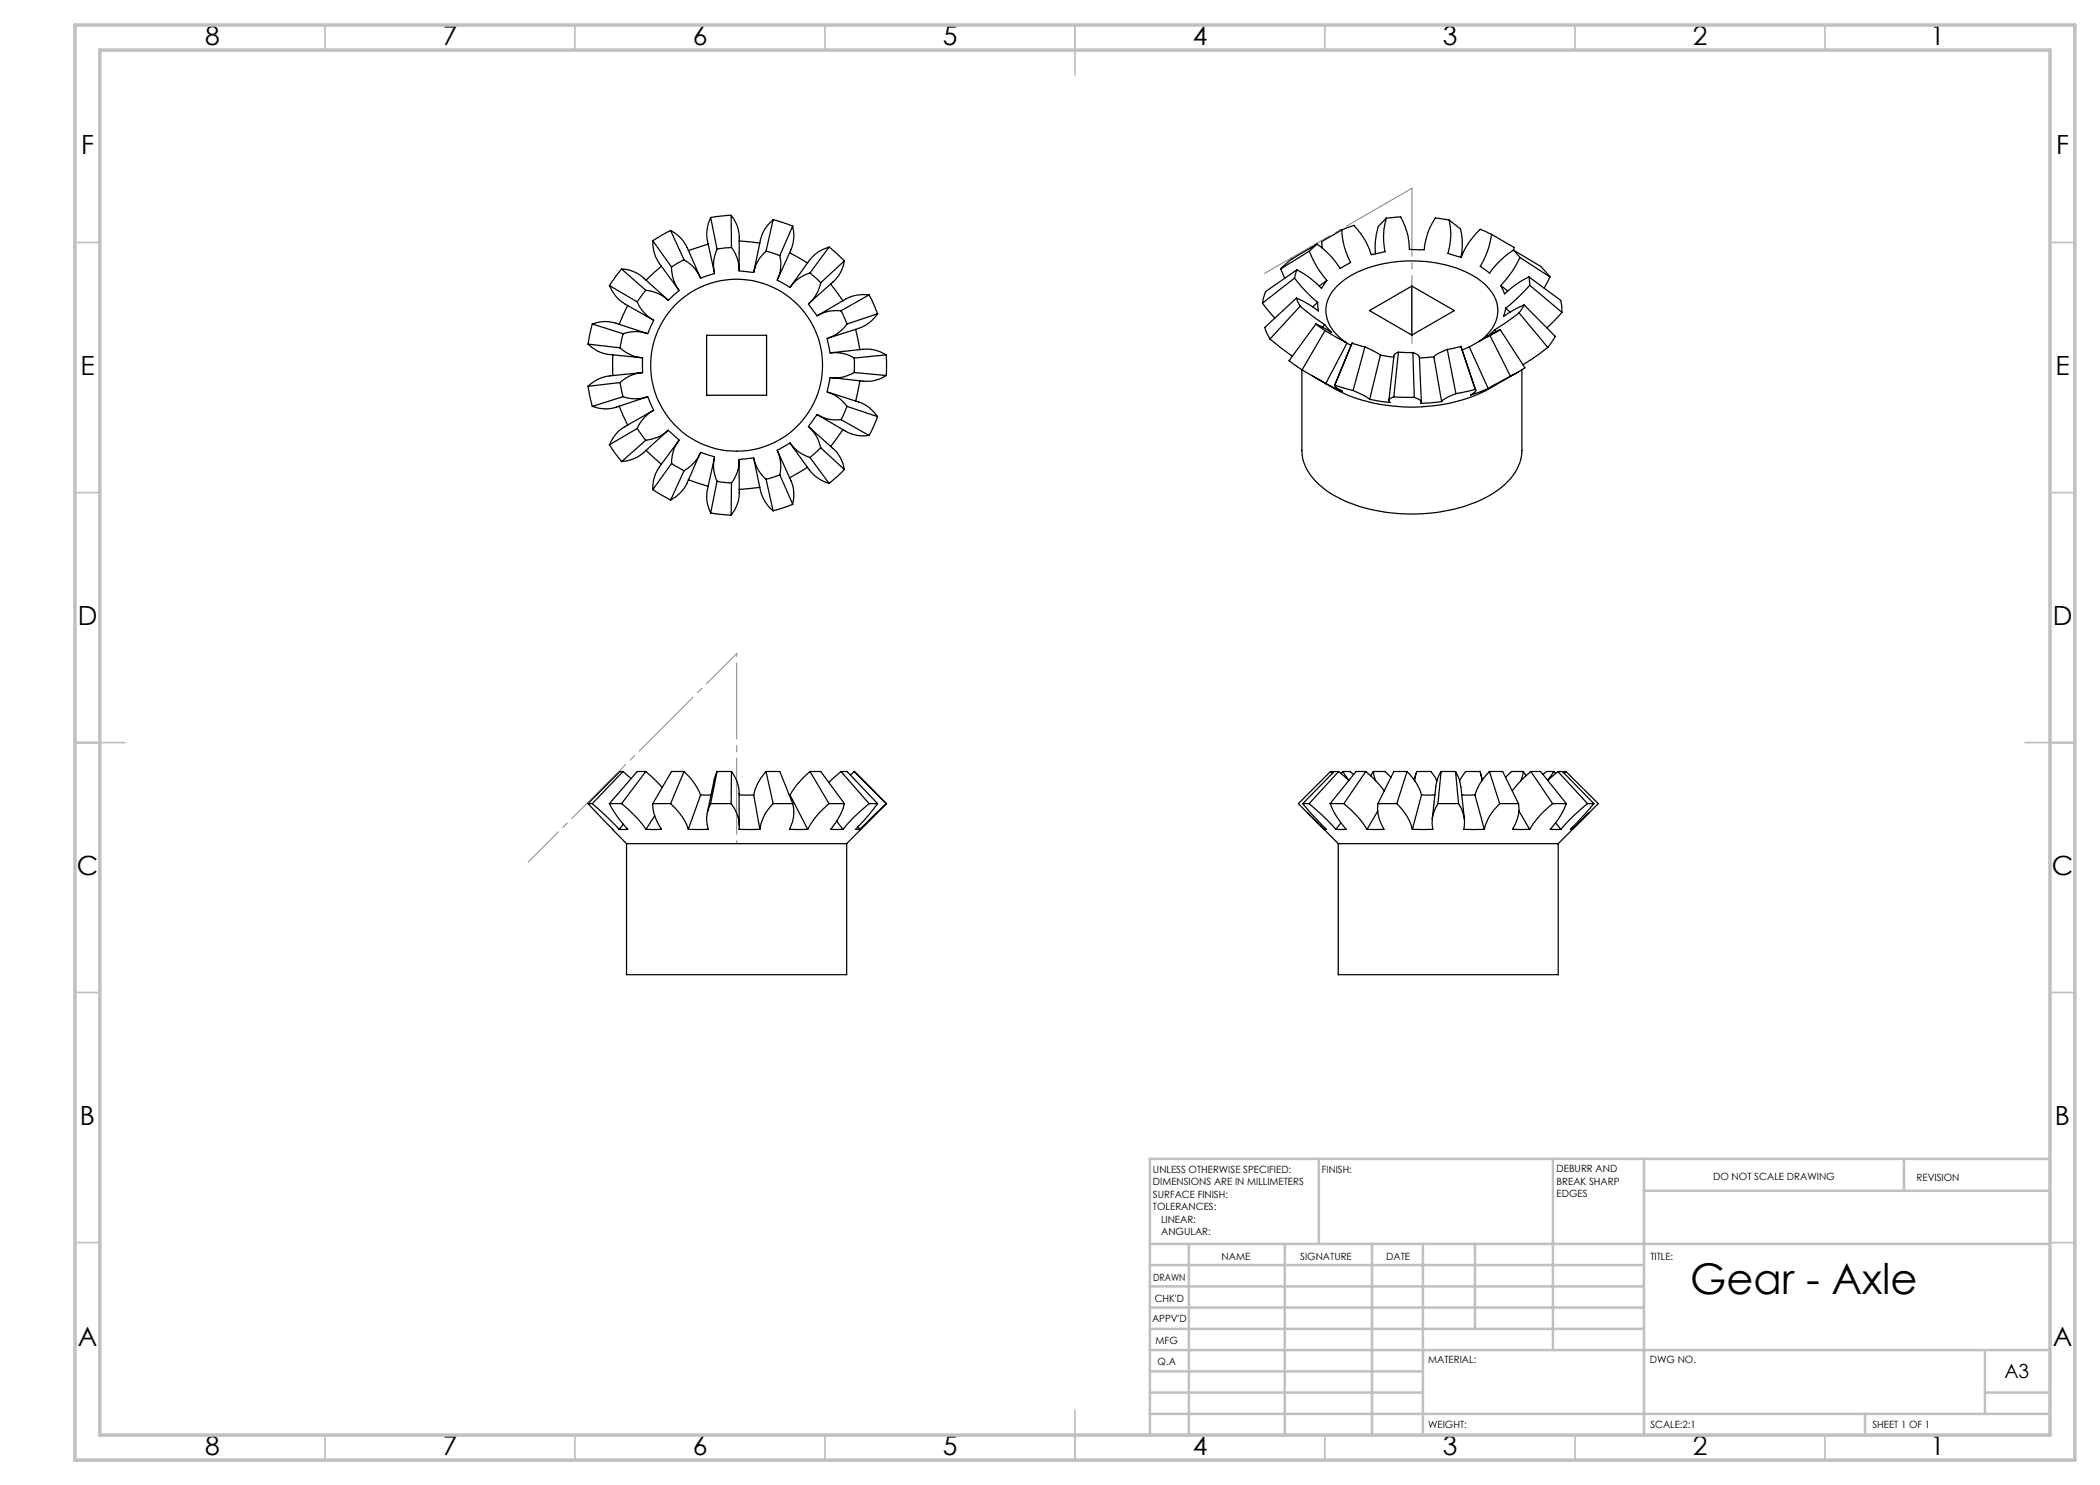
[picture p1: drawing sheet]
<svg xmlns="http://www.w3.org/2000/svg" width="420mm" height="297mm" viewBox="0 0 420 297" stroke-linecap="round" stroke-linejoin="round" font-family="sans-serif">
<g fill="none" stroke="#c0c0c0" stroke-width=".35">
<path d="M65 5v5M115 5v5M165 5v5M215 5v10M265 5v5M315 5v5M365 5v5M15 48.5h5M410 48.5h5M15 98.5h5M410 98.5h5M15 148.5h10"/>
<path d="M405 148.5h10M15 198.5h5M410 198.5h5M15 248.5h5M410 248.5h5M65 287v5M115 287v5M165 287v5M215 282v10M265 287v5M315 287v5M365 287v5"/>
</g>
<g fill="none" stroke="#c0c0c0" stroke-width=".5">
<path d="M263.8 231.8v17M310.6 231.8v38.2M328.8 231.8v55.2M328.8 238.2h81.2M380.8 231.8v6.4M410 231.8h-180v55.2M230 248.8h180M230 257.3h98.8M230 253h98.8M237.8 248.8v38.2M257 248.8v38.2M274.4 248.8v38.2"/>
<path d="M284.6 248.8v38.2M295 248.8v17M230 265.8h98.8M230 261.5h98.8M230 278.5h54.6M230 274.3h54.6M230 270h180M397 278.5h13M397 270v12.8M230 282.8h180M373 282.8v4.2"/>
</g>
<path d="M15 5h400v287h-400zM20 10h390v277h-390z" fill="none" stroke="#c0c0c0" stroke-width=".7"/>
<path d="M147.3 168.7v-38" fill="none" stroke="#808080" stroke-width=".2" stroke-dasharray="15.2 1.3 1.3 1.3" stroke-dashoffset="-1.9"/>
<path d="M147.3 130.7l-41.7 41.7" fill="none" stroke="#808080" stroke-width=".2" stroke-dasharray="15.2 1.3 1.3 1.3" stroke-dashoffset="6.7"/>
<path d="M282.4 68.7v-31" fill="none" stroke="#808080" stroke-width=".2" stroke-dasharray="15.2 1.3 1.3 1.3" stroke-dashoffset="1.6"/>
<path d="M282.4 37.7l-29.5 17" fill="none" stroke="#808080" stroke-width=".2" stroke-dasharray="15.2 1.3 1.3 1.3" stroke-dashoffset=".1"/>
<g fill="none" stroke="#000" stroke-width=".25">
<path d="M121.9 57.1a6.8 6.8 0 0 0 3.1 3.6M121.9 57.1l5.6 3.3M124.3 53.8a7 7 0 0 1 4.4 1.8l4.8 4.3M124.3 53.8l-2.4 3.3M124.3 53.8l4.9 4.3M129.2 58.1l-1.7 2.3M130.6 48.2a7.1 7.1 0 0 0 1.3 4.5l3.8 5.2M130.6 48.2l3.7 5.2M132.3 53.2l-3.1 2.9M134.1 46.1a6.8 6.8 0 0 1 3.3 3.4M134.1 46.1l-3.5 2.1M134.1 46.1l2.7 5.9"/>
<path d="M134.3 53.4a7.8 7.8 0 0 0 1.5 4.7l-2.2 2a7.2 7.2 0 0 0-4.4-2M136.8 52l-2.5 1.4M137.4 49.5l2.6 5.9M141.6 48.8l-3.9 1.3M142.1 43.5a7.3 7.3 0 0 0-.6 4.7l1.4 6.3M142.1 43.5l1.3 6.3M143.4 49.8a7.4 7.4 0 0 0-.5 4.9l-2.8 .9a7.5 7.5 0 0 0-3.3-3.6M146.2 43.1l-4.1 .4M146.2 43.1a6.8 6.8 0 0 1 1.6 4.5v6.4M146.2 43.1l.1 6.4M146.3 49.5l-2.9 .3M146.3 49.5a7.6 7.6 0 0 1 1.5 4.7l2.9 .3a7.5 7.5 0 0 1 2.5-4.3"/>
<path d="M147.8 48.2l4.2 .4M153.2 50.2l2.8 .9M154.6 44l3.9 1.2M154.6 44a6.8 6.8 0 0 0-2.5 4l-1.3 6.3M154.6 44l-1.4 6.2M156 51.1a7.4 7.4 0 0 1-.6 4.9l2.6 1.5a7.2 7.2 0 0 1 4-2.9M157.9 50.5l3.6 2.1M158.2 50l-2.7 5.8M158.5 45.2a7.1 7.1 0 0 1-.3 4.7M158.5 45.2l-2.5 5.9M161.9 52.1l-3.8 5.2M162 54.6l2.1 1.9"/>
<path d="M164.1 56.5l-.2 .8a7.2 7.2 0 0 1-2.2 3.5l1.7 2.4a7.3 7.3 0 0 1 4.8-1M165.8 49.4a7 7 0 0 0-3.9 2.7M165.8 49.4l3.1 2.8M165.8 49.4l-3.8 5.2M166.1 56.8l2.5 3.4M168.9 52.2a7 7 0 0 1-2.3 4.2l-4.8 4.2M168.9 52.2l-4.8 4.3M173.8 59a7.4 7.4 0 0 0-4.7 .8l-5.5 3.3M173.8 59l1.7 3.8M173.8 59l-5.6 3.2M256.2 53.8l.8 1.8M258.9 55.6l2.2 2.6 2.4 2.3"/>
<path d="M258.9 55.6l-6.4 5M259.3 59.6l-6.4 5.9 1.1 2.3M259.3 59.6l.7 1.6M259.3 59.6l2.5 1.3 1.9 1.3-.2-1.7M259.4 54l-6.3 4.3-.6 2.3M259.4 54l-.5 1.6M259.4 54l2.2 1.3 2.7 2.4 1.1-1.6M261.9 50.2l1.4 3.1 2.1 2.8M261.9 50.2l-5.7 3.6M263.4 48.8l-5.3 3.2-1.9 1.8M263.4 48.8l-1.5 1.4M265.4 56.1l-1.6 1.1"/>
<path d="M268.4 46a14.6 14.6 0 0 0 1.7 6.5l-2.1 1.2a17.2 17.2 0 0 0-4.6-4.9M268.4 46l-4.1 2.3 .1 1.3M277.2 43.6l-1.5 1.7a13.3 13.3 0 0 0-.6 5.5M277.2 43.6a14 14 0 0 0-.2 6.7l-2.8 .6a14.8 14.8 0 0 0-3.4-5.8l-2.4 .9M277.2 43.6l2.9-.2 .5 .9a13.7 13.7 0 0 1 1.3 5.6h2.9a13.4 13.4 0 0 1 2.3-6.3l2.7 .4M282.4 57.2l-8.5 4.9 8.5 4.9M282.4 57.2l8.5 4.9-8.5 4.9M282.4 57.2v9.8M289.8 44l2.3 1.8a11.9 11.9 0 0 1 .1 5.6M289.8 44a13.1 13.1 0 0 1-.2 6.7l2.6 .8a14.9 14.9 0 0 1 3.9-5.6l2.2 1M298.3 46.9l-.2 1a15.6 15.6 0 0 1-2 5.4l1.8 1.3 2.2-2.6 2.6-2M298.3 46.9l4.5 2.6-.1 .6"/>
<path d="M300.1 57.1l1.5 1.1M302.7 50l5.4 3.3 1.9 2.1M302.7 50l1.3 1.5M304 51.5l-1.5 2.7-2.4 2.9M304 51.5l6 3.9M305.8 55.4l6.3 4.7 .3 2.4M305.8 55.4l-2.4 1.4-2.5 2-.8-1.7M305.8 55.4l.1 1.6M305.9 57l-2.1 2.3-2.6 2.3M305.9 57l6.5 5.5M310 55.4l-1.2 2.2M117.6 68.8a6.8 6.8 0 0 0 4.3 2.1l6.4 .6"/>
<path d="M117.6 77.3l.9 4M117.6 68.8l6.4 .8M118.5 64.8a6.9 6.9 0 0 1 4.7-.1l6.1 2M118.5 64.8l-.9 4M118.5 64.8l6.1 1.9M121.9 75.2a7.1 7.1 0 0 0-4.3 2.1M122.6 70.9v4.2M124 76.5l.6 2.8M124 69.6a7.6 7.6 0 0 0 4.5 2v2.9a7.2 7.2 0 0 0-4.5 2M124 76.5l-6.4 .8M124.6 79.3a7.4 7.4 0 0 0 4.9 0l1.2 2.8a7.5 7.5 0 0 0-3.2 3.6M124.6 66.7l-.6 2.9"/>
<path d="M124.6 79.3l-6.1 2M125 60.8l5.6 3.2M125.6 61.1l-1.8 3.8M127.5 60.4a7.6 7.6 0 0 0 3.2 3.7l-1.2 2.6a7.4 7.4 0 0 0-4.9 0M128.3 74.5l-6.4 .7M129.3 79.4l-6.1 2.1M141.3 67.1h12v12h-12zM165.6 78.5l6.1 1.9M166.2 70.6l6.5-.8a7.2 7.2 0 0 1 4.5 1.2M168.2 62.2l1.2 2.6M169.4 64.8l-.5 .6a7.6 7.6 0 0 1-3.5 2.3l.6 2.9a7.2 7.2 0 0 1 4.9 1M170.9 74.5l-.8 .4a6.9 6.9 0 0 1-4.1 .6l-.6 2.9a7.8 7.8 0 0 1 4 2.9"/>
<path d="M170.9 71.6v2.9M170.9 74.5l6.3 .6M171.1 65.9l.9 4.1M171.7 65.7l-6.1 1.9M172 76.2l-.9 4.1M175.5 62.8a6.9 6.9 0 0 1-3.8 2.8M175.5 62.8l-6.1 2M177.2 71v4.1M177.2 75.1a6.9 6.9 0 0 1-4.6 1.1l-6.4-.7M177.2 71l-6.3 .6M252.5 60.6l2.5 3M254 67.8l4.5 3.4"/>
<path d="M260 61.2l2.6 2.1 2.3 1.6M260 61.2l-6 6.6M260.4 73.9v16.2a9.5 9.5 0 0 0 4.1 7.4 27.9 27.9 0 0 0 16.1 5.3 31 31 0 0 0 18.9-4.7 10.2 10.2 0 0 0 4.9-8v-16.2M260.4 74l4.7 2.7M263.2 64.8l-5.4 7.3 2.6 1.9M263.2 64.8l1.8 1.3M263.2 64.8l3.1 1.7-1.4-1.6M263.5 60.5l-1 .9M264.9 64.9l-.4 .5M265 66.1l4.4 2.5M265 66.1l-4.6 7.9M265.1 76.7l3.3 1.5-1.1-.6-.4-.6"/>
<path d="M266.9 77l3.7 1.1M269.4 68.6l.8 .5M269.4 68.6l-4.3 8.1M270.4 68.6l2.6 .8M270.4 68.6h.1M270.4 68.6l-3.5 8.5M270.4 68.6l-3.5 8.4M270.6 78.1l2.4 1.1 .9 .7M273 69.4l3.1 1.6M273 69.4l-2.4 8.7M276.1 71l2.7 .4M276.1 71l-2.2 8.9"/>
<path d="M278.8 79.4l-.4 .1a.64 .64 0 0 0-.6 .7l.2 .3-4.1-.6M278.8 79.4l4.1 .1M278.8 71.1l-1 8.9M279.7 70.4l2.9 .1M279.7 70.4l-.6 .3-.3 .4M279.7 70.4l-.9 9M282.6 70.5l.8 .4 .5 .5 .4 9M282.6 70.5l.3 9M282.9 79.5a1.53 1.53 0 0 1 1.4 1l-.1 .2 4.1-.4M286.8 71.4l-2.9 .2M286.8 71.4l1.5 8.9M289.5 69.9l-2 .9-.7 .6"/>
<path d="M289.5 69.9l1.7 8.8M291.2 78.7l-1.7 .8-.9 .5-.3 .3M292.2 69.3l3 8.7M292.2 69.3l-2.7 .6M292.2 69.3l2.8 8.6M293.9 69.4l-1.4 .6M293.9 69.4l3.7 8.3M295 77.9l-3.8 .8M295.8 68.3a7.5 7.5 0 0 0 3.7-7.2 9.9 9.9 0 0 0-5.7-6.4 26.8 26.8 0 0 0-24 .6 9.1 9.1 0 0 0-4.6 6 7.4 7.4 0 0 0 3.6 6.9l.5 .3M297.6 77.7l-3.5 1.3 .9-.6 .2-.4-.2-.1M298 67.1l-4.1 2.3M298 67.1l4.1 8.1"/>
<path d="M298.9 66l.3 .3M300 65.9l5 7.7-2.9 1.6M300 65.9l-2.7 1.5 1.6-1.4M300 65.9l-2 1.2M301.2 61.6l.8 .8M302.1 75.2l-4.5 2.5M303.6 74.4l-5.7 3.3a34.3 34.3 0 0 1-23.1 2.9 27.5 27.5 0 0 1-8-2.9l-4.3-2.5M303.8 62.6l-4.9 3.4M303.8 62.6l5.8 6.9M304.8 61l6.2 6.3-1.4 2.2M304.8 61l-1.8 .9-2.3 1.4 .5-1.7M304.8 61l-1 1.6"/>
<path d="M309.6 69.5l-5 3.5M312.4 62.5l-3 3.1M118.5 81.3a6.5 6.5 0 0 0 4.7 .1M121.9 89l2.4 3.3M123.8 81.2l1.8 3.9M125 85.3a7.2 7.2 0 0 0-3.1 3.7M127.5 85.7l1.7 2.3M127.5 85.7l-5.6 3.3M129.2 88a7.2 7.2 0 0 0 4.4-2l2.2 2a7.7 7.7 0 0 0-1.5 4.7M129.2 88l-4.9 4.3M129.2 90.1l3.1 2.7M130.6 97.9l3.5 2.1"/>
<path d="M130.6 82.2l-5.6 3.1M131.9 93.4a7 7 0 0 0-1.3 4.5M133.5 86.2l-4.8 4.4a7 7 0 0 1-4.4 1.7M134.3 92.7l2.5 1.5M134.3 92.7l-3.7 5.2M135.7 88.2l-3.8 5.1M136.8 94.2a7.8 7.8 0 0 0 3.3-3.7l2.8 .9a7.5 7.5 0 0 0 .5 4.9M136.8 94.2l-2.7 5.8M137.7 96l3.9 1.3M140 90.7l-2.6 6a7.4 7.4 0 0 1-3.3 3.3M141.5 97.9a6.9 6.9 0 0 0 .6 4.7M142.9 91.6l-1.4 6.3"/>
<path d="M143.4 96.3l2.9 .3M143.4 96.3l-1.3 6.3M146.3 96.6l-.1 6.4M147.8 92.1v6.6a6.8 6.8 0 0 1-1.6 4.3M150.8 91.8l1.3 6.3a7.3 7.3 0 0 0 2.5 4.1M152 97.5l-4.2 .4M153.2 95.8l-.6-.5a7.5 7.5 0 0 1-1.9-3.7l-2.9 .3a7 7 0 0 1-1.5 4.7M153.2 95.8l1.4 6.4M155.5 90.3l2.7 5.9a6.7 6.7 0 0 1 .3 4.7M156 95l-2.8 .8M156 95l2.5 5.9M158.1 88.8l3.8 5.2"/>
<path d="M161.5 93.4l-3.6 2.2M161.8 85.4l4.9 4.4a7.2 7.2 0 0 1 2.2 4.1M161.9 94a7 7 0 0 0 3.9 2.7M162 91.5l-.7-.3a7.6 7.6 0 0 1-3.3-2.6l-2.6 1.5a7.6 7.6 0 0 1 .6 4.9M162 91.5l3.8 5.2M163.6 83l5.5 3.3M164.1 89.6l-2.1 1.9M164.1 89.6l4.8 4.3M168.2 83.9l-.8 .1a6.9 6.9 0 0 1-4-1.1l-1.7 2.4a7.7 7.7 0 0 1 2.4 4.3M168.2 83.9l5.6 3.2M168.6 85.9l-2.5 3.4M168.9 93.9l-3.1 2.8"/>
<path d="M169.2 86.3a7.2 7.2 0 0 0 4.6 .8M169.4 81.3l-1.2 2.6M169.4 81.3l6.1 2M171.7 80.4h.1a7.1 7.1 0 0 1 3.7 2.9M175.5 83.3l-1.7 3.8M142.1 102.6l4.1 .4M158.5 100.9l-3.9 1.3M124.6 154.3l1.6 1.4M124.6 154.3h-.6l-6.4 6.4M124.6 154.3l-6.1 6.4M129.2 154.3l3.2 3.2M129.2 154.3h-1.7l-5.6 6.4"/>
<path d="M129.2 154.3l-4.9 6.4M136.8 154.3a13.1 13.1 0 0 1 3.3 4.7M136.8 154.3h-2.5l-3.7 6.4M136.8 154.3l-2.7 6.4M140.1 159h2.1M140.1 159l-2.4 6.9M143.4 154.3h2.9M143.4 154.3l-.5 1.3-1.4 6.9M143.4 154.3l-1.3 6.4M146.3 154.3a7.1 7.1 0 0 1 1.5 4.4v6.4M146.3 154.3l-.1 6.4M147.8 159h2.9"/>
<path d="M150.7 159l1.3 6.9M153.2 154.3l-1 1.3a9 9 0 0 0-1.5 3.4M153.2 154.3h2.8l2.5 6.4M153.2 154.3l1.4 6.4M157.8 159h.2M158 159l3.5 6.9M162 154.3l-1.5 1.3a14.3 14.3 0 0 0-2.5 3.4M162 154.3h2.1l4.8 6.4M162 154.3l3.8 6.4M168.2 154.3h1.2l6.1 6.4M168.2 154.3l-2.4 2.2M168.2 154.3l5.6 6.4"/>
<path d="M170.9 154.3l6.4 6.4M170.9 154.3l-.8 .7M170.9 154.3l6.3 6.4M266.1 154.3l-6.4 6.4 5.1 5.2M266.1 154.3h.3l.2 .2M266.1 154.3l.4 .4M267.7 154.3l2.1 1.8M267.7 154.3h-.9l-6.2 6.4M267.7 154.3l-5.9 6.4M268.6 154.3l1.2 1.8M268.6 154.3h1.4l.7 .6M268.6 154.3l-.4 .4"/>
<path d="M273.2 154.3l2.4 2.3 1.3 1.6M273.2 154.3h-2l-5.2 6.4M273.2 154.3l-4.4 6.4M274.7 154.3l.4 1.9M274.7 154.3h1.4a1.6 1.6 0 0 1 1.6 .7l.5 .5M274.7 154.3l-.6 .8M281.4 154.3l.7 .7a10 10 0 0 1 2.2 4M281.4 154.3h-2.6l-3.2 6.4M281.4 154.3l-2 6.4M283 156.2l.4-1.9h2.8l1.2 1.9M283.2 154.7l-.4 1.3M284.3 159h2.7"/>
<path d="M284.3 159l-1.8 6.9M288.2 154.3h2.9M288.2 154.3a6.9 6.9 0 0 0-1 3l-.7 6.5M288.2 154.3l-.6 6.4M291.1 154.3a6.7 6.7 0 0 1 1 3l.8 6.5M291.1 154.3l.6 6.4M291.9 156.2l1.2-1.9h2.9l.4 1.9M292.3 159h2.7M295 159l1.9 6.9M296.1 154.7l.4 1.3M297.9 154.3h2.6l3.2 6.4M297.9 154.3l-.6 .7a10.7 10.7 0 0 0-2.3 4"/>
<path d="M297.9 154.3l2 6.4M304.7 154.3h-2.4l-1.2 1.2M304.7 154.3l-.5 1.9M304.7 154.3l.5 .8M306.2 154.3h1.9l5.2 6.4M306.2 154.3l-1.5 1.3-2.2 2.6M306.2 154.3l4.3 6.4M310.8 154.3h-1.5l-.7 .6M310.8 154.3l-1.3 1.8M310.8 154.3l.3 .4M311.6 154.3h.9l6.3 6.4M311.6 154.3l-2 1.8"/>
<path d="M311.6 154.3l5.9 6.4M313.2 154.3l6.5 6.4-5.2 5.2M313.2 154.3h-.3l-.2 .2M313.2 154.3l-.4 .4M117.6 160.7l7.7 8M117.6 160.7h.9M118.5 160.7l3.1 2.9 2.2 2.3M121.9 160.7l1.8 3 1.9 2.2h-1.8M121.9 160.7h2.4M124.3 160.7l3.1 2.9 1.8 2.3M124.7 164.8l-.9 1.1M125.3 168.7h44"/>
<path d="M125.3 168.7v26.2h44v-26.2M130.6 160.7a8.7 8.7 0 0 0 1.7 5.2h-3.1M130.6 160.7h3.5M131 163.2l-1.8 2.7M134.1 160.7a11.3 11.3 0 0 1 3.6 5.2M142.1 160.7h4.1M142.1 160.7a6.4 6.4 0 0 0-.5 5.2h-3.9M146.2 160.7a6.8 6.8 0 0 1 1.6 5.2h4.2M154.6 160.7a8.7 8.7 0 0 0-2.6 5.2M154.6 160.7h3.9M158.5 160.7a7.1 7.1 0 0 1-.6 5.2h3.6M165.8 160.7l-.8 .7a15.2 15.2 0 0 0-3.5 4.5"/>
<path d="M165.8 160.7h3.1M167.3 164.2l1.3 1.7M168.9 160.7a13.5 13.5 0 0 1-2.8 5.2h2.5M171.6 165.4l.4 .5M173.8 160.7l-3.2 3-2 2.2M173.8 160.7h1.7M175.5 160.7l-1.6 2.1-2.8 3.1h.9M177.2 160.7h.1M177.2 160.7l-5.2 5.2M177.3 160.7l-8 8M260.6 160.7l4.7 5.2h-.5M260.6 160.7h1.2"/>
<path d="M261.5 162.6l6.2 6.1M261.8 160.7l3.2 2.9 2.2 2.3M265 165.6l-.2 .3M266 160.7l1.1 2.2 2.1 3h-2M266 160.7h2.8M267.7 168.7h43.9M267.7 168.7v26.2h43.9v-26.2M268.2 164.6l-1 1.3M268.8 160.7l2.9 2.9 1.7 2.3M275.6 162.2l-2.2 3.7M275.6 160.7a7.6 7.6 0 0 0 1.2 5.2h-3.4M275.6 160.7h3.8"/>
<path d="M279.4 160.7a10.4 10.4 0 0 1 3.1 5.2M287.6 160.7h4.1M287.6 160.7a6.9 6.9 0 0 0-1 5.2h-4.1M291.7 160.7a6.6 6.6 0 0 1 1.1 5.2h4.1M299.9 160.7l-.6 .7a9.3 9.3 0 0 0-2.4 4.5M299.9 160.7h3.8M303.7 160.7a7.5 7.5 0 0 1-1.2 5.2h3.4M303.8 162.2l2.1 3.7M310.5 160.7l-1.6 1.4a18.6 18.6 0 0 0-3 3.8M310.5 160.7h2.8M311.1 164.6l1.1 1.3M313.3 160.7l-.5 1.1-1 1.8-1.7 2.3h2.1"/>
<path d="M314.3 165.6l.2 .3M317.5 160.7l-3.3 3-2 2.2M317.5 160.7h1.3M317.8 162.6l-6.2 6.1M318.8 160.7l-4.7 5.2h.4"/>
<circle cx="147.3" cy="73" r="17.2"/>
</g>
<text font-size="8.5" x="338" y="258.8">Gear - Axle</text>
<g font-size="5.3">
<text x="41" y="9">8</text>
<text x="88.5" y="9">7</text>
<text x="138.5" y="9">6</text>
<text x="188.5" y="9">5</text>
<text x="238.5" y="9">4</text>
<text x="288.5" y="9">3</text>
<text x="338.5" y="9">2</text>
<text x="386" y="9">1</text>
<text x="16.2" y="30.7">F</text>
<text x="411.2" y="30.7">F</text>
<text x="16.1" y="75">E</text>
<text x="411.1" y="75">E</text>
<text x="15.5" y="125">D</text>
<text x="410.5" y="125">D</text>
<text x="15.4" y="175">C</text>
<text x="410.4" y="175">C</text>
<text x="16" y="225">B</text>
<text x="411" y="225">B</text>
<text x="15.5" y="269.2">A</text>
<text x="410.5" y="269.2">A</text>
<text x="41" y="291">8</text>
<text x="88.5" y="291">7</text>
<text x="138.5" y="291">6</text>
<text x="188.5" y="291">5</text>
<text x="238.5" y="291">4</text>
<text x="288.5" y="291">3</text>
<text x="338.5" y="291">2</text>
<text x="386" y="291">1</text>
</g>
<text font-size="3.9" x="400.9" y="275.5">A3</text>
<g font-size="2">
<text x="230.6" y="234.6">UNLESS OTHERWISE SPECIFIED:</text>
<text x="230.6" y="237.1">DIMENSIONS ARE IN MILLIMETERS</text>
<text x="230.6" y="239.6">SURFACE FINISH:</text>
<text x="264.4" y="234.6">FINISH:</text>
<text x="311.3" y="234.5">DEBURR AND</text>
<text x="311.3" y="237">BREAK SHARP</text>
<text x="311.3" y="239.5">EDGES</text>
<text x="342.6" y="236">DO NOT SCALE DRAWING</text>
<text x="383.3" y="236.2">REVISION</text>
<text x="230.6" y="242.1">TOLERANCES:</text>
<text x="232.2" y="244.6">LINEAR:</text>
<text x="232.2" y="247.1">ANGULAR:</text>
<text x="244.3" y="252">NAME</text>
<text x="260" y="251.9">SIGNATURE</text>
<text x="277.2" y="251.9">DATE</text>
<text x="330.1" y="251.9">TITLE:</text>
<text x="230.6" y="256.1">DRAWN</text>
<text x="230.9" y="260.3">CHK'D</text>
<text x="230.4" y="264.4">APPV'D</text>
<text x="231.1" y="268.8">MFG</text>
<text x="231.5" y="273">Q.A</text>
<text x="285.6" y="272.5">MATERIAL:</text>
<text x="330" y="272.5">DWG NO.</text>
<text x="285.6" y="285.5">WEIGHT:</text>
<text x="330.1" y="285.6">SCALE:2:1</text>
<text x="374.5" y="285.6">SHEET 1 OF 1</text>
</g>
</svg>
